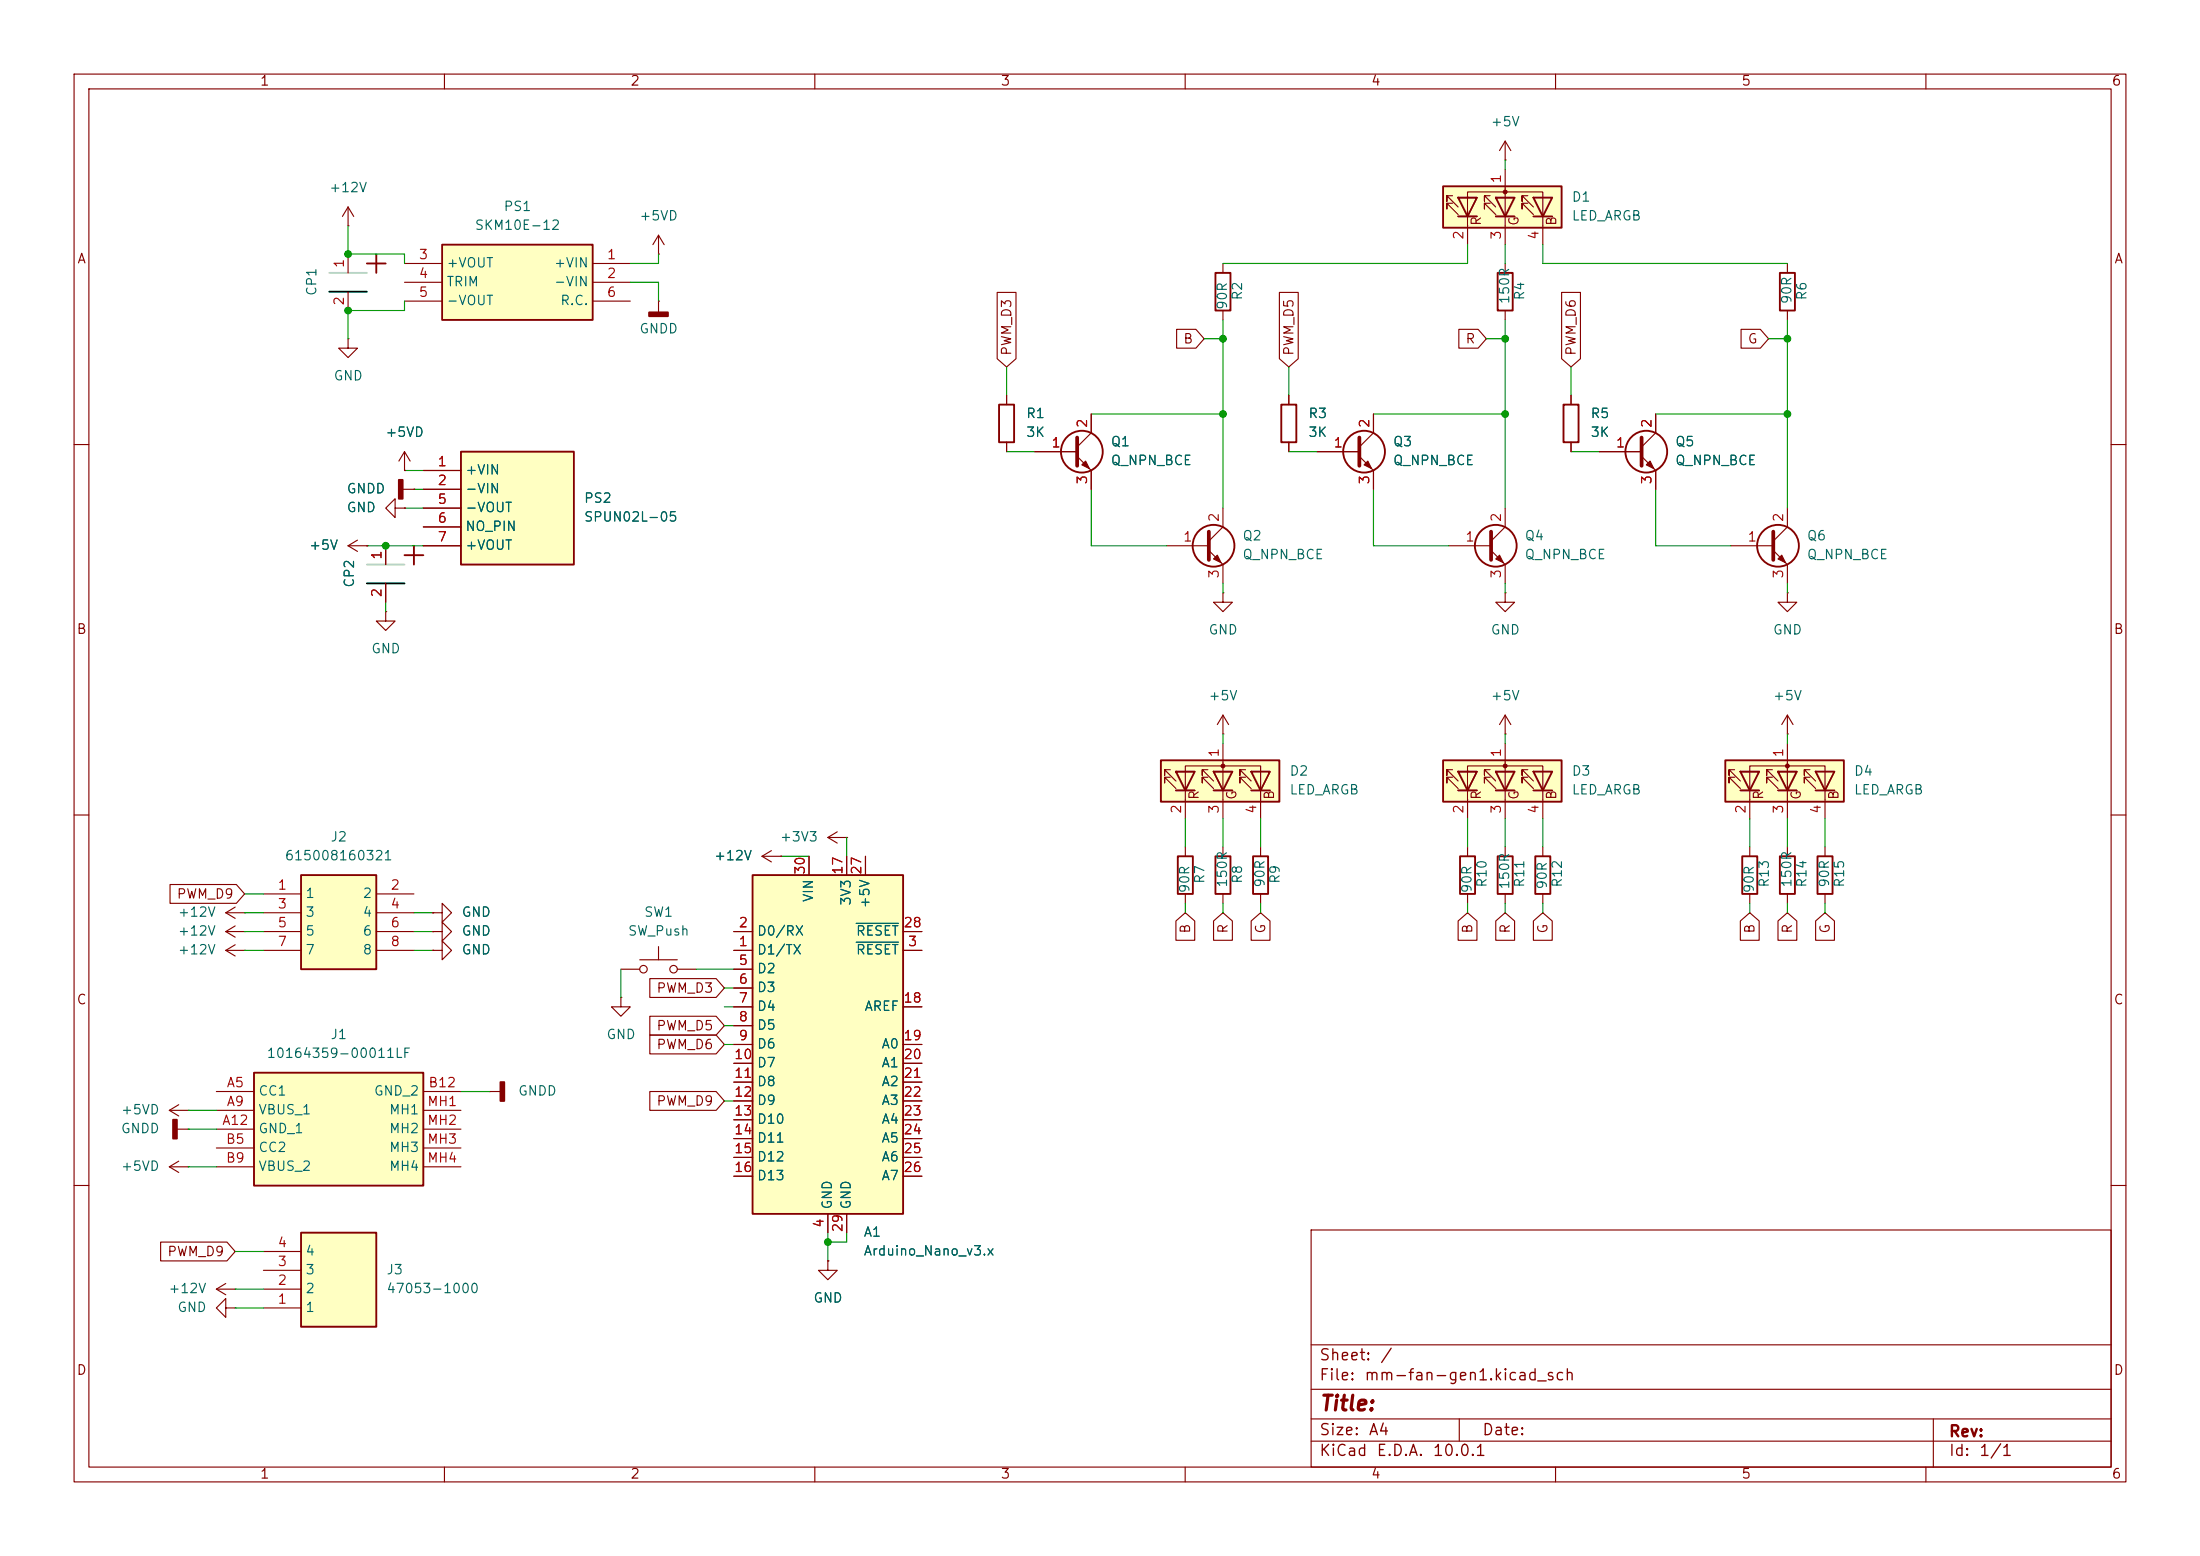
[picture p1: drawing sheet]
<svg xmlns="http://www.w3.org/2000/svg" width="297mm" height="210mm" viewBox="0 0 297 210" stroke-linecap="round" stroke-linejoin="round" font-family="sans-serif">
<g fill="none" stroke="#840000" stroke-width=".15">
<path d="M10 10h277v190h-277zM12 12h273v186h-273zM60 10v2M110 10v2M160 10v2M210 10v2M260 10v2M10 60h2M52.1 73.7v2.5M52.1 78.7v2.6M54.6 63.5h.1M54.6 61l-.8 1.2"/>
<path d="M54.6 61l.8 1.2M54.6 61v2.5M285 60h2M52.1 82.6v1.2h1.2l-1.2 1.3-1.3-1.3h1.3M52.1 82.6h.1M10 110h2M246.4 114.3v1.3M285 110h2M30.5 128.3l1.2 .7M30.5 128.3h2.5M30.5 125.7l1.2 .8M30.5 125.7h2.5"/>
<path d="M30.5 123.2l1.2 .8M30.5 123.2h2.5M31.7 127.5l-1.2 .8M31.7 125l-1.2 .7M31.7 122.4l-1.2 .8M33 128.3h.1M33 125.7h.1M33 123.2h.1M58.4 128.3h1.3v-1.3l1.3 1.3-1.3 1.2v-1.2M58.4 128.3h.1M58.4 125.7h1.3v-1.2l1.3 1.2-1.3 1.3v-1.3M58.4 125.7h.1"/>
<path d="M83.8 134.6v1.3h1.3l-1.3 1.3-1.3-1.3h1.3M83.8 134.6h.1M83.8 130.8h2.6M86.4 129.5h5M88.9 127.8v1.7M91.4 130.8h2.6M246.4 120.7v1.2M22.9 149.9l1.2 .7M22.9 149.9h2.5M22.9 157.5l1.2 .7M22.9 157.5h2.5M23.9 152.4h1.5"/>
<path d="M24.1 149.1l-1.2 .8M24.1 156.7l-1.2 .8M25.4 149.9h.1M25.4 152.4h.1M25.4 157.5h.1M10 160h2M29.2 174l1.3 .8M29.2 174h2.5M30.5 173.2l-1.3 .8M31.7 174h.1M111.8 170.2v1.3h1.2l-1.2 1.2-1.3-1.2h1.3M111.8 170.2h.1"/>
<path d="M177 166h108v32h-108zM285 160h2M60 198v2M110 198v2M160 198v2M177 194.5h108M177 191.5h108M177 187.5h108M177 181.5h108M197 191.5v3M210 198v2M260 198v2"/>
<path d="M261 191.5v6.5"/>
<circle cx="86.9" cy="130.8" r=".51"/>
<circle cx="90.9" cy="130.8" r=".51"/>
</g>
<path d="M54.6 74.9h2.5M55.9 73.7v2.5M245.4 115.6h2v5.1h-2z" fill="none" stroke="#840000" stroke-width=".25"/>
<path d="M49.5 76.2h5.1" fill="none" stroke="#c2c2c2" stroke-width=".25"/>
<path d="M49.5 78.7h5.1" fill="none" stroke="#000" stroke-width=".25"/>
<path d="M23.4 151.1h.5v2.6h-.5z" fill="#840000" stroke="#840000" stroke-width=".25"/>
<path d="M232.9 102.6h16v5.6h-16z" fill="#ffffc2"/>
<path d="M211.1 54.6h2v5.1h-2zM232.9 102.6h16v5.6h-16zM234.9 104.1h2.6l-1.3 2.6zM234.9 106.7h2.6M240 104.1h2.6l-1.3 2.6zM240 106.7h2.6M245.1 104.1h2.5l-1.2 2.6zM245.1 106.7h2.5" fill="none" stroke="#840000" stroke-width=".25"/>
<g fill="none" stroke="#840000" stroke-width=".15">
<path d="M212.1 53.3v1.3M212.1 59.7v1.3M234.2 104.9h-.8v.8v-.8l1.5 1.5M234.2 103.9h-.8v.7v-.7l1.5 1.5M234.9 106.7h2.6M234.9 104.1h.1M234.9 104.1h2.6zM236.2 110.5v-7.1h10.2v7.1M239.3 104.9h-.8v.8v-.8l1.5 1.5M239.3 103.9h-.8v.7v-.7l1.5 1.5M240 106.7h2.6M240 104.1h.1"/>
<path d="M240 104.1h2.6zM241.3 100.3v10.2M244.3 104.9h-.7v.8v-.8l1.5 1.5M244.3 103.9h-.7v.7v-.7l1.5 1.5M66 147.3h.1M66 147.3h1.6"/>
</g>
<circle cx="241.3" cy="103.4" r=".25" fill="#840000" stroke="#840000" stroke-width=".15"/>
<path d="M67.6 146.1h.5v2.5h-.5z" fill="#840000" stroke="#840000" stroke-width=".25"/>
<path d="M40.6 166.4h10.2v12.7h-10.2z" fill="#ffffc2"/>
<path d="M40.6 166.4h10.2v12.7h-10.2z" fill="none" stroke="#840000" stroke-width=".25"/>
<path d="M35.6 176.5h5M35.6 174h5M35.6 171.5h5M35.6 168.9h5" fill="none" stroke="#840000" stroke-width=".15"/>
<path d="M34.3 144.8h22.8v15.2h-22.8z" fill="#ffffc2"/>
<g fill="none" stroke="#840000" stroke-width=".25">
<path d="M173 54.6h2v5.1h-2zM34.3 144.8h22.8v15.2h-22.8z"/>
<circle cx="240" cy="73.7" r="2.82"/>
</g>
<g fill="none" stroke="#840000" stroke-width=".15">
<path d="M174 53.3v1.3M174 59.7v1.3M233.7 73.7h5.7M239.4 74.3l1.9 1.9v2.5M241.3 68.6v2.5l-1.9 1.9M241.3 80v1.3h1.3l-1.3 1.3-1.3-1.3h1.3M241.3 80h.1M241.3 99.1h.1M241.3 96.5l-.8 1.3M241.3 96.5l.8 1.3M241.3 96.5v2.6M58.4 123.2h1.3v-1.3l1.3 1.3-1.3 1.3v-1.3"/>
<path d="M58.4 123.2h.1M29.2 147.3h5.1M29.2 149.9h5.1M29.2 152.4h5.1M29.2 154.9h5.1M29.2 157.5h5.1M57.1 147.3h5.1M57.1 149.9h5.1M57.1 152.4h5.1M57.1 154.9h5.1M57.1 157.5h5.1M30.5 176.5v-1.2l-1.3 1.2 1.3 1.3v-1.3h1.2"/>
<path d="M31.7 176.5h.1"/>
</g>
<path d="M239.4 71.8v3.8" fill="none" stroke="#840000" stroke-width=".51"/>
<path d="M240 75.4l.5-.5 .5 1z" fill="#840000" stroke="#840000" stroke-width=".15"/>
<path d="M40.6 118.1h10.2v12.7h-10.2z" fill="#ffffc2"/>
<path d="M164.1 36.8h2v5.1h-2zM40.6 118.1h10.2v12.7h-10.2zM197.1 115.6h2v5.1h-2zM202.2 115.6h2v5.1h-2zM207.3 115.6h2v5.1h-2zM235.2 115.6h2v5.1h-2z" fill="none" stroke="#840000" stroke-width=".25"/>
<g fill="none" stroke="#840000" stroke-width=".15">
<path d="M165.1 35.6v1.2M165.1 41.9v1.3M102.9 115.6l1.2 .7M102.9 115.6h2.5M104.1 114.8l-1.2 .8M105.4 115.6h.1M111.8 113l1.2 .8M111.8 113h2.5M113 112.3l-1.2 .7M114.3 113h.1M198.1 114.3v1.3M203.2 114.3v1.3"/>
<path d="M208.3 114.3v1.3M236.2 114.3v1.3M35.6 120.7h5M35.6 123.2h5M35.6 125.7h5M35.6 128.3h5M50.8 120.7h5.1M50.8 123.2h5.1M50.8 125.7h5.1M50.8 128.3h5.1M198.1 120.7v1.2M203.2 120.7v1.2"/>
<path d="M208.3 120.7v1.2M236.2 120.7v1.2"/>
</g>
<path d="M101.6 118.1h20.3v45.7h-20.3z" fill="#ffffc2"/>
<g fill="none" stroke="#840000" stroke-width=".25">
<path d="M240.3 36.8h2v5.1h-2zM101.6 118.1h20.3v45.7h-20.3z"/>
<circle cx="222.2" cy="61" r="2.82"/>
</g>
<g fill="none" stroke="#840000" stroke-width=".15">
<path d="M241.3 35.6v1.2M223.5 55.9v2.5l-1.9 1.9M241.3 41.9v1.3M215.9 61h5.7M221.6 61.6l1.9 1.9v2.5M109.2 115.6v2.5M114.3 115.6v2.5M116.8 115.6v2.5M99.1 128.3h2.5M99.1 125.7h2.5M99.1 130.8h2.5M99.1 133.4h2.5"/>
<path d="M99.1 135.9h2.5M99.1 138.4h2.5M121.9 128.3h2.6M121.9 125.7h2.6M121.9 135.9h2.6M99.1 141h2.5M99.1 143.5h2.5M99.1 146.1h2.5M99.1 148.6h2.5M99.1 151.1h2.5M99.1 153.7h2.5M99.1 156.2h2.5"/>
<path d="M99.1 158.8h2.5M121.9 141h2.6M121.9 143.5h2.6M121.9 146.1h2.6M121.9 148.6h2.6M121.9 151.1h2.6M121.9 153.7h2.6M121.9 156.2h2.6M121.9 158.8h2.6M111.8 163.8v2.6M114.3 163.8v2.6"/>
</g>
<path d="M115.6 127.2h5.7M115.6 124.6h5.7" fill="none" stroke="#006464" stroke-width=".15"/>
<path d="M221.6 59.1v3.8" fill="none" stroke="#840000" stroke-width=".51"/>
<path d="M222.8 62.2l.5 1-1.1-.5z" fill="#840000" stroke="#840000" stroke-width=".15"/>
<path d="M194.8 102.6h16v5.6h-16z" fill="#ffffc2"/>
<g fill="none" stroke="#840000" stroke-width=".25">
<path d="M202.2 36.8h2v5.1h-2zM194.8 102.6h16v5.6h-16zM196.8 104.1h2.6l-1.3 2.6zM196.8 106.7h2.6M201.9 104.1h2.6l-1.3 2.6zM201.9 106.7h2.6M207 104.1h2.5l-1.2 2.6zM207 106.7h2.5M240.3 115.6h2v5.1h-2z"/>
<circle cx="201.9" cy="73.7" r="2.82"/>
</g>
<g fill="none" stroke="#840000" stroke-width=".15">
<path d="M203.2 19.1v2.5M203.2 19.1l-.8 1.2M203.2 19.1l.8 1.2M203.2 21.6h.1M203.2 35.6v1.2M203.2 41.9v1.3M195.6 73.7h5.7M201.3 74.3l1.9 1.9v2.5M203.2 68.6v2.5l-1.9 1.9M203.2 99.1h.1M203.2 80v1.3h1.3l-1.3 1.3-1.3-1.3h1.3M203.2 80h.1"/>
<path d="M203.2 96.5v2.6M203.2 96.5l-.8 1.3M203.2 96.5l.8 1.3M196.1 104.9h-.8v.8v-.8l1.5 1.5M196.1 103.9h-.8v.7v-.7l1.5 1.5M196.8 106.7h2.6M196.8 104.1h.1M196.8 104.1h2.6zM198.1 110.5v-7.1h10.2v7.1M201.2 104.9h-.8v.8v-.8l1.5 1.5M201.2 103.9h-.8v.7v-.7l1.5 1.5M201.9 106.7h2.6"/>
<path d="M201.9 104.1h.1M201.9 104.1h2.6zM203.2 100.3v10.2M206.2 104.9h-.7v.8v-.8l1.5 1.5M206.2 103.9h-.7v.7v-.7l1.5 1.5M241.3 114.3v1.3M241.3 120.7v1.2"/>
</g>
<g fill="#840000" stroke="#840000" stroke-width=".15">
<path d="M201.9 75.4l.5-.5 .5 1z"/>
<circle cx="203.2" cy="103.4" r=".25"/>
</g>
<path d="M201.3 71.8v3.8" fill="none" stroke="#840000" stroke-width=".51"/>
<path d="M194.8 25.1h16v5.6h-16z" fill="#ffffc2"/>
<path d="M194.8 25.1h16v5.6h-16zM196.8 26.7h2.6l-1.3 2.5zM196.8 29.2h2.6M201.9 26.7h2.6l-1.3 2.5zM201.9 29.2h2.6M207 26.7h2.5l-1.2 2.5zM207 29.2h2.5" fill="none" stroke="#840000" stroke-width=".25"/>
<g fill="none" stroke="#840000" stroke-width=".15">
<path d="M196.1 27.4h-.8v.8v-.8l1.5 1.6M196.1 26.4h-.8v.8v-.8l1.5 1.5M196.8 29.2h2.6M196.8 26.7h.1M196.8 26.7h2.6zM198.1 33v-7.1h10.2v7.1M201.2 27.4h-.8v.8v-.8l1.5 1.6M201.2 26.4h-.8v.8v-.8l1.5 1.5M201.9 29.2h2.6M201.9 26.7h.1M201.9 26.7h2.6zM203.2 22.9v10.1"/>
<path d="M206.2 27.4h-.7v.8v-.8l1.5 1.6M206.2 26.4h-.7v.8v-.8l1.5 1.5"/>
</g>
<circle cx="203.2" cy="25.9" r=".25" fill="#840000" stroke="#840000" stroke-width=".15"/>
<path d="M59.7 33h20.3v10.2h-20.3z" fill="#ffffc2"/>
<path d="M49.5 35.6h2.6M50.8 34.3v2.5M59.7 33h20.3v10.2h-20.3z" fill="none" stroke="#840000" stroke-width=".25"/>
<g fill="none" stroke="#840000" stroke-width=".15">
<path d="M47 30.5h.1M47 27.9v2.6M47 34.3v2.5M47 39.4v2.5M47 27.9l-.8 1.3M47 27.9l.8 1.3M54.6 35.6h5.1M54.6 38.1h5.1M80 35.6h5.1M80 38.1h5.1M47 45.7v1.3h1.3l-1.3 1.3-1.3-1.3h1.3M47 45.7h.1"/>
<path d="M54.6 40.6h5.1M80 40.6h5.1M47 73.7l1.3 .7M47 73.7h2.5M48.3 72.9l-1.3 .8M49.5 73.7h.1M53.3 68.6v-1.3l-1.2 1.3 1.2 1.3v-1.3h1.3M54.4 66h1.5M54.6 68.6h.1M55.9 66h.1"/>
</g>
<path d="M44.4 36.8h5.1" fill="none" stroke="#c2c2c2" stroke-width=".25"/>
<path d="M44.4 39.4h5.1" fill="none" stroke="#000" stroke-width=".25"/>
<path d="M53.8 64.8h.6v2.5h-.6z" fill="#840000" stroke="#840000" stroke-width=".25"/>
<path d="M62.2 61h15.3v15.2h-15.3z" fill="#ffffc2"/>
<g fill="none" stroke="#840000" stroke-width=".25">
<path d="M134.9 54.6h2v5.1h-2zM62.2 61h15.3v15.2h-15.3zM159 115.6h2v5.1h-2zM164.1 115.6h2v5.1h-2zM169.2 115.6h2v5.1h-2z"/>
<circle cx="146" cy="61" r="2.82"/>
</g>
<g fill="none" stroke="#840000" stroke-width=".15">
<path d="M88.9 34.3h.1M88.9 31.8l-.8 1.2M88.9 31.8l.8 1.2M88.9 31.8v2.5M88.9 40.6h.1M88.9 40.6v1.6M135.9 53.3v1.3M135.9 59.7v1.3M147.3 55.9v2.5l-1.9 1.9M57.1 63.5h5.1M57.1 66h5.1M57.1 68.6h5.1"/>
<path d="M57.1 71.1h5.1M57.1 73.7h5.1M139.7 61h5.7M145.4 61.6l1.9 1.9v2.5M165.1 99.1h.1M165.1 80v1.3h1.3l-1.3 1.3-1.3-1.3h1.3M165.1 80h.1M165.1 96.5v2.6M165.1 96.5l-.8 1.3M165.1 96.5l.8 1.3M160 114.3v1.3M165.1 114.3v1.3"/>
<path d="M170.2 114.3v1.3M160 120.7v1.2M165.1 120.7v1.2M170.2 120.7v1.2"/>
</g>
<path d="M87.6 42.2h2.6v.5h-2.6z" fill="#840000" stroke="#840000" stroke-width=".25"/>
<path d="M145.4 59.1v3.8" fill="none" stroke="#840000" stroke-width=".51"/>
<path d="M146 62.7l.6-.5 .5 1z" fill="#840000" stroke="#840000" stroke-width=".15"/>
<path d="M156.7 102.6h16v5.6h-16z" fill="#ffffc2"/>
<g fill="none" stroke="#840000" stroke-width=".25">
<path d="M156.7 102.6h16v5.6h-16zM158.7 104.1h2.6l-1.3 2.6zM158.7 106.7h2.6M163.8 104.1h2.6l-1.3 2.6zM163.8 106.7h2.6M168.9 104.1h2.5l-1.2 2.6zM168.9 106.7h2.5"/>
<circle cx="163.8" cy="73.7" r="2.82"/>
<circle cx="184.1" cy="61" r="2.82"/>
</g>
<g fill="none" stroke="#840000" stroke-width=".15">
<path d="M134.6 39.5h2.6v8.9l-1.3 1.1-1.3-1.1zM172.7 39.5h2.6v8.9l-1.3 1.1-1.3-1.1zM210.8 39.5h2.6v8.9l-1.3 1.1-1.3-1.1zM135.9 53.3v1.3M135.9 59.7v1.3M147.3 55.9v2.5M158.8 44.4h2.6l1.2 1.3-1.2 1.3h-2.6zM174 53.3v1.3M174 59.7v1.3M185.4 55.9v2.5l-1.9 1.9M196.9 44.4h2.6l1.2 1.3-1.2 1.3h-2.6zM212.1 53.3v1.3"/>
<path d="M212.1 59.7v1.3M223.5 55.9v2.5M235 44.4h2.6l1.2 1.3-1.2 1.3h-2.6zM49.5 73.7h.1M52.1 73.7v2.5M52.1 78.7v2.6M54.6 68.6h.1M54.6 63.5h.1M55.9 66h.1M57.1 73.7h5.1M57.1 63.5h5.1M57.1 66h5.1"/>
<path d="M57.1 68.6h5.1M57.1 71.1h5.1M139.7 61h5.7M147.3 63.5v2.5M157.5 73.7h5.7M163.2 74.3l1.9 1.9v2.5M165.1 68.6v2.5l-1.9 1.9M177.8 61h5.7M183.5 61.6l1.9 1.9v2.5M215.9 61h5.7M223.5 63.5v2.5M23 119.4h8.9l1.1 1.3-1.1 1.2h-8.9z"/>
<path d="M105.4 115.6h.1M109.2 115.6v2.5M114.3 115.6v2.5M116.8 115.6v2.5M158 104.9h-.8v.8v-.8l1.5 1.5M158 103.9h-.8v.7v-.7l1.5 1.5M158.7 106.7h2.6M158.7 104.1h.1M158.7 104.1h2.6zM160 110.5v-7.1h10.2v7.1M163.1 104.9h-.8v.8v-.8l1.5 1.5M163.1 103.9h-.8v.7v-.7l1.5 1.5"/>
<path d="M163.8 106.7h2.6M163.8 104.1h.1M163.8 104.1h2.6zM165.1 100.3v10.2M168.1 104.9h-.7v.8v-.8l1.5 1.5M168.1 103.9h-.7v.7v-.7l1.5 1.5M58.4 128.3h.1M58.4 125.7h.1M58.4 123.2h.1M87.7 132.1h9l1.1 1.3-1.1 1.2h-9zM87.7 137.2h9l1.1 1.2-1.1 1.3h-9zM87.7 139.7h9l1.1 1.3-1.1 1.2h-9z"/>
<path d="M99.1 128.3h2.5M99.1 125.7h2.5M99.1 130.8h2.5M99.1 133.4h2.5M99.1 135.9h2.5M99.1 138.4h2.5M121.9 128.3h2.6M121.9 125.7h2.6M121.9 135.9h2.6M158.7 124.3l1.3-1.1 1.3 1.1v2.6h-2.6zM163.8 124.3l1.3-1.1 1.3 1.1v2.6h-2.6zM168.9 124.3l1.3-1.1 1.3 1.1v2.6h-2.6z"/>
<path d="M196.8 124.3l1.3-1.1 1.3 1.1v2.6h-2.6zM201.9 124.3l1.3-1.1 1.3 1.1v2.6h-2.6zM207 124.3l1.3-1.1 1.3 1.1v2.6h-2.6zM234.9 124.3l1.3-1.1 1.3 1.1v2.6h-2.6zM240 124.3l1.3-1.1 1.3 1.1v2.6h-2.6zM245.1 124.3l1.3-1.1 1.3 1.1v2.6h-2.6zM87.7 147.3h9l1.1 1.3-1.1 1.3h-9zM99.1 141h2.5M99.1 143.5h2.5M99.1 146.1h2.5M99.1 148.6h2.5M99.1 151.1h2.5"/>
<path d="M99.1 153.7h2.5M99.1 156.2h2.5M99.1 158.8h2.5M121.9 141h2.6M121.9 143.5h2.6M121.9 146.1h2.6M121.9 148.6h2.6M121.9 151.1h2.6M121.9 153.7h2.6M121.9 156.2h2.6M121.9 158.8h2.6M21.7 167.6h8.9l1.1 1.3-1.1 1.3h-8.9z"/>
<path d="M111.8 170.2h.1M111.8 163.8v2.6M114.3 163.8v2.6"/>
</g>
<g fill="#840000" stroke="#840000" stroke-width=".15">
<path d="M163.8 75.4l.5-.5 .5 1z"/>
<path d="M184.7 62.2l.5 1-1.1-.5z"/>
<circle cx="165.1" cy="103.4" r=".25"/>
</g>
<path d="M183.5 59.1v3.8M163.2 71.8v3.8" fill="none" stroke="#840000" stroke-width=".51"/>
<g fill="none" stroke="#009600" stroke-width=".15">
<path d="M47 30.5v3.8h7.6v1.3M85.1 38.1h3.8v2.5M88.9 34.3v1.3h-3.8M198.1 33v2.6h-33M203.2 21.6v1.3M203.2 33v2.6M208.3 33v2.6h33M54.6 40.6v1.3h-7.6v3.8M135.9 49.5v3.8M147.3 55.9h17.8M162.6 45.7h2.5M165.1 43.2v25.4"/>
<path d="M174 49.5v3.8M185.4 55.9h17.8M200.7 45.7h2.5M203.2 43.2v25.4M212.1 49.5v3.8M223.5 55.9h17.8M238.8 45.7h2.5M241.3 43.2v25.4M49.5 73.7h7.6M54.6 68.6h2.5M54.6 63.5h2.5M55.9 66h1.2"/>
<path d="M135.9 61h3.8M147.3 66v7.7h10.2M165.1 78.7v1.3M174 61h3.8M185.4 66v7.7h10.2M203.2 78.7v1.3M212.1 61h3.8M223.5 66v7.7h10.2M241.3 78.7v1.3M52.1 81.3v1.3M165.1 99.1v1.2M203.2 99.1v1.2"/>
<path d="M241.3 99.1v1.2M105.4 115.6h3.8M114.3 113v2.6M160 110.5v3.8M165.1 110.5v3.8M170.2 110.5v3.8M198.1 110.5v3.8M203.2 110.5v3.8M208.3 110.5v3.8M236.2 110.5v3.8M241.3 110.5v3.8M246.4 110.5v3.8"/>
<path d="M33 123.2h2.6M33 120.7h2.6M33 125.7h2.6M33 128.3h2.6M55.9 123.2h2.5M55.9 125.7h2.5M55.9 128.3h2.5M83.8 130.8v3.8M94 130.8h5.1M97.8 135.9h1.3M97.8 133.4h1.3M97.8 138.4h1.3"/>
<path d="M160 121.9v1.3M165.1 121.9v1.3M170.2 121.9v1.3M198.1 121.9v1.3M203.2 121.9v1.3M208.3 121.9v1.3M236.2 121.9v1.3M241.3 121.9v1.3M246.4 121.9v1.3M25.4 149.9h3.8M25.4 152.4h3.8M25.4 157.5h3.8"/>
<path d="M62.2 147.3h3.8M97.8 148.6h1.3M97.8 141h1.3M31.7 176.5h3.9M31.7 174h3.9M31.7 168.9h3.9M111.8 166.4v3.8M114.3 166.4v1.2h-2.5"/>
</g>
<path d="M115.6 127.2h5.7M115.6 124.6h5.7" fill="none" stroke="#006464" stroke-width=".15"/>
<g fill="#009600" stroke="#009600" stroke-width=".14">
<circle cx="52.1" cy="73.7" r=".46"/>
<circle cx="241.3" cy="55.9" r=".46"/>
<circle cx="203.2" cy="55.9" r=".46"/>
<circle cx="165.1" cy="45.7" r=".46"/>
<circle cx="203.2" cy="45.7" r=".46"/>
<circle cx="241.3" cy="45.7" r=".46"/>
<circle cx="47" cy="34.3" r=".46"/>
<circle cx="47" cy="41.9" r=".46"/>
<circle cx="165.1" cy="55.9" r=".46"/>
<circle cx="111.8" cy="167.6" r=".46"/>
</g>
<text font-size="2" fill="#840000" x="178" y="190.9">Title:</text>
<g font-size="1.5" fill="#840000">
<text x="178" y="184">Sheet:</text>
<text x="186.2" y="184">/</text>
<text x="178" y="186.7">File:</text>
<text x="184.1" y="186.7">mm-fan-gen1.kicad_sch</text>
<text x="178" y="196.9">KiCad</text>
<text x="178" y="194.1">Size:</text>
<text x="184.7" y="194.1">A4</text>
<text x="185.7" y="196.9">E.D.A.</text>
<text x="193.3" y="196.9">10.0.1</text>
<text x="200" y="194.1">Date:</text>
<text x="263" y="194.3">Rev:</text>
<text x="263" y="196.9">Id:</text>
<text x="267.1" y="196.9">1/1</text>
</g>
<g font-size="1.3" fill="#840000">
<text x="35" y="11.9">1</text>
<text x="85" y="11.9">2</text>
<text x="135" y="11.9">3</text>
<text x="185" y="11.9">4</text>
<text x="235" y="11.9">5</text>
<text x="285" y="11.9">6</text>
<text x="10.3" y="35.9">A</text>
<text x="200.3" y="30.6" transform="rotate(-90 200.3 30.6)">R</text>
<text x="205.3" y="30.6" transform="rotate(-90 205.3 30.6)">G</text>
<text x="210.4" y="30.6" transform="rotate(-90 210.4 30.6)">B</text>
<text x="285.3" y="35.9">A</text>
<text x="159.7" y="46.7">B</text>
<text x="197.8" y="46.7">R</text>
<text x="235.9" y="46.7">G</text>
<text x="136.8" y="48.1" transform="rotate(-90 136.8 48.1)">PWM_D3</text>
<text x="174.9" y="48.1" transform="rotate(-90 174.9 48.1)">PWM_D5</text>
<text x="213" y="48.1" transform="rotate(-90 213 48.1)">PWM_D6</text>
<text x="10.3" y="85.9">B</text>
<text x="285.3" y="85.9">B</text>
<text x="162.2" y="108.1" transform="rotate(-90 162.2 108.1)">R</text>
<text x="167.2" y="108.1" transform="rotate(-90 167.2 108.1)">G</text>
<text x="172.3" y="108.1" transform="rotate(-90 172.3 108.1)">B</text>
<text x="200.3" y="108.1" transform="rotate(-90 200.3 108.1)">R</text>
<text x="205.3" y="108.1" transform="rotate(-90 205.3 108.1)">G</text>
<text x="210.4" y="108.1" transform="rotate(-90 210.4 108.1)">B</text>
<text x="238.4" y="108.1" transform="rotate(-90 238.4 108.1)">R</text>
<text x="243.4" y="108.1" transform="rotate(-90 243.4 108.1)">G</text>
<text x="248.5" y="108.1" transform="rotate(-90 248.5 108.1)">B</text>
<text x="23.8" y="121.6">PWM_D9</text>
<text x="161" y="126.1" transform="rotate(-90 161 126.1)">B</text>
<text x="166.1" y="126.1" transform="rotate(-90 166.1 126.1)">R</text>
<text x="171.1" y="126.1" transform="rotate(-90 171.1 126.1)">G</text>
<text x="199.1" y="126.1" transform="rotate(-90 199.1 126.1)">B</text>
<text x="204.2" y="126.1" transform="rotate(-90 204.2 126.1)">R</text>
<text x="209.2" y="126.1" transform="rotate(-90 209.2 126.1)">G</text>
<text x="237.2" y="126.1" transform="rotate(-90 237.2 126.1)">B</text>
<text x="242.3" y="126.1" transform="rotate(-90 242.3 126.1)">R</text>
<text x="247.3" y="126.1" transform="rotate(-90 247.3 126.1)">G</text>
<text x="10.3" y="135.9">C</text>
<text x="88.5" y="134.3">PWM_D3</text>
<text x="285.3" y="135.9">C</text>
<text x="88.5" y="139.4">PWM_D5</text>
<text x="88.5" y="141.9">PWM_D6</text>
<text x="88.5" y="149.5">PWM_D9</text>
<text x="22.5" y="169.9">PWM_D9</text>
<text x="10.3" y="185.9">D</text>
<text x="285.3" y="185.9">D</text>
<text x="35" y="199.9">1</text>
<text x="85" y="199.9">2</text>
<text x="135" y="199.9">3</text>
<text x="185" y="199.9">4</text>
<text x="235" y="199.9">5</text>
<text x="285" y="199.9">6</text>
</g>
<g font-size="1.3" fill="#006464">
<text x="201.2" y="17.4">+5V</text>
<text x="44.3" y="26.3">+12V</text>
<text x="67.9" y="28.8">PS1</text>
<text x="212.1" y="27.5">D1</text>
<text x="64" y="31.3">SKM10E-12</text>
<text x="86.2" y="30.1">+5VD</text>
<text x="212.1" y="30.1">LED_ARGB</text>
<text x="43" y="40" transform="rotate(-90 43 40)">CP1</text>
<text x="60.2" y="36.4">+VOUT</text>
<text x="60.2" y="39">TRIM</text>
<text x="60.2" y="41.5">-VOUT</text>
<text x="74.7" y="36.4">+VIN</text>
<text x="74.7" y="39">-VIN</text>
<text x="75.5" y="41.5">R.C.</text>
<text x="166" y="41.9" transform="rotate(-90 166 41.9)">90R</text>
<text x="168" y="40.6" transform="rotate(-90 168 40.6)">R2</text>
<text x="204.1" y="41.1" transform="rotate(-90 204.1 41.1)">150R</text>
<text x="206.1" y="40.6" transform="rotate(-90 206.1 40.6)">R4</text>
<text x="242.2" y="41.1" transform="rotate(-90 242.2 41.1)">90R</text>
<text x="244.2" y="40.6" transform="rotate(-90 244.2 40.6)">R6</text>
<text x="86.2" y="45.3">GNDD</text>
<text x="45" y="51.7">GND</text>
<text x="51.9" y="59.3">+5VD</text>
<text x="138.4" y="56.7">R1</text>
<text x="138.4" y="59.3">3K</text>
<text x="176.5" y="56.7">R3</text>
<text x="176.5" y="59.3">3K</text>
<text x="214.6" y="56.7">R5</text>
<text x="214.6" y="59.3">3K</text>
<text x="62.7" y="64.4">+VIN</text>
<text x="149.9" y="63.1">Q_NPN_BCE</text>
<text x="149.9" y="60.6">Q1</text>
<text x="188" y="63.1">Q_NPN_BCE</text>
<text x="188" y="60.6">Q3</text>
<text x="226.1" y="63.1">Q_NPN_BCE</text>
<text x="226.1" y="60.6">Q5</text>
<text x="46.7" y="69.4">GND</text>
<text x="46.7" y="66.9">GNDD</text>
<text x="62.7" y="66.9">-VIN</text>
<text x="62.7" y="69.4">-VOUT</text>
<text x="62.7" y="72">NO_PIN</text>
<text x="78.7" y="68.2">PS2</text>
<text x="78.7" y="70.7">SPUN02L-05</text>
<text x="41.6" y="74.5">+5V</text>
<text x="62.7" y="74.5">+VOUT</text>
<text x="167.6" y="75.8">Q_NPN_BCE</text>
<text x="167.6" y="73.3">Q2</text>
<text x="205.7" y="75.8">Q_NPN_BCE</text>
<text x="205.7" y="73.3">Q4</text>
<text x="243.8" y="75.8">Q_NPN_BCE</text>
<text x="243.8" y="73.3">Q6</text>
<text x="48.1" y="79.4" transform="rotate(-90 48.1 79.4)">CP2</text>
<text x="50" y="88.5">GND</text>
<text x="163.1" y="86">GND</text>
<text x="201.2" y="86">GND</text>
<text x="239.3" y="86">GND</text>
<text x="163.1" y="94.8">+5V</text>
<text x="201.2" y="94.8">+5V</text>
<text x="239.3" y="94.8">+5V</text>
<text x="174" y="105">D2</text>
<text x="174" y="107.5">LED_ARGB</text>
<text x="212.1" y="105">D3</text>
<text x="212.1" y="107.5">LED_ARGB</text>
<text x="250.2" y="105">D4</text>
<text x="250.2" y="107.5">LED_ARGB</text>
<text x="44.5" y="113.9">J2</text>
<text x="105.2" y="113.9">+3V3</text>
<text x="38.4" y="116.4">615008160321</text>
<text x="96.3" y="116.4">+12V</text>
<text x="162.9" y="119.4" transform="rotate(-90 162.9 119.4)">R7</text>
<text x="166" y="119.9" transform="rotate(-90 166 119.9)">150R</text>
<text x="168" y="119.4" transform="rotate(-90 168 119.4)">R8</text>
<text x="171" y="119.9" transform="rotate(-90 171 119.9)">90R</text>
<text x="173.1" y="119.4" transform="rotate(-90 173.1 119.4)">R9</text>
<text x="201" y="119.9" transform="rotate(-90 201 119.9)">R10</text>
<text x="206.1" y="119.9" transform="rotate(-90 206.1 119.9)">R11</text>
<text x="211.2" y="119.9" transform="rotate(-90 211.2 119.9)">R12</text>
<text x="239.1" y="119.9" transform="rotate(-90 239.1 119.9)">R13</text>
<text x="242.2" y="119.9" transform="rotate(-90 242.2 119.9)">150R</text>
<text x="244.2" y="119.9" transform="rotate(-90 244.2 119.9)">R14</text>
<text x="247.2" y="119.9" transform="rotate(-90 247.2 119.9)">90R</text>
<text x="249.3" y="119.9" transform="rotate(-90 249.3 119.9)">R15</text>
<text x="23.9" y="124.1">+12V</text>
<text x="41.1" y="121.5">1</text>
<text x="41.1" y="124.1">3</text>
<text x="48.9" y="121.5">2</text>
<text x="48.9" y="124.1">4</text>
<text x="62.2" y="124.1">GND</text>
<text x="86.9" y="124.1">SW1</text>
<text x="110.1" y="121.8" transform="rotate(-90 110.1 121.8)">VIN</text>
<text x="115.2" y="122.3" transform="rotate(-90 115.2 122.3)">3V3</text>
<text x="117.7" y="122.7" transform="rotate(-90 117.7 122.7)">+5V</text>
<text x="160.9" y="120.6" transform="rotate(-90 160.9 120.6)">90R</text>
<text x="199" y="120.6" transform="rotate(-90 199 120.6)">90R</text>
<text x="204.1" y="120.1" transform="rotate(-90 204.1 120.1)">150R</text>
<text x="209.1" y="120.1" transform="rotate(-90 209.1 120.1)">90R</text>
<text x="237.1" y="120.6" transform="rotate(-90 237.1 120.6)">90R</text>
<text x="23.9" y="129.1">+12V</text>
<text x="23.9" y="126.6">+12V</text>
<text x="41.1" y="126.6">5</text>
<text x="41.1" y="129.1">7</text>
<text x="48.9" y="126.6">6</text>
<text x="48.9" y="129.1">8</text>
<text x="62.2" y="129.1">GND</text>
<text x="62.2" y="126.6">GND</text>
<text x="84.7" y="126.6">SW_Push</text>
<text x="102.1" y="129.1">D1/TX</text>
<text x="102.1" y="126.6">D0/RX</text>
<text x="102.1" y="131.7">D2</text>
<text x="115.5" y="129.1">RESET</text>
<text x="115.5" y="126.6">RESET</text>
<text x="102.1" y="134.2">D3</text>
<text x="102.1" y="136.8">D4</text>
<text x="116.6" y="136.8">AREF</text>
<text x="35.9" y="143.1">10164359-00011LF</text>
<text x="44.5" y="140.6">J1</text>
<text x="81.8" y="140.6">GND</text>
<text x="102.1" y="139.3">D5</text>
<text x="102.1" y="141.8">D6</text>
<text x="118.9" y="141.8">A0</text>
<text x="34.8" y="148.2">CC1</text>
<text x="50.4" y="148.2">GND_2</text>
<text x="69.9" y="148.2">GNDD</text>
<text x="102.1" y="144.4">D7</text>
<text x="102.1" y="146.9">D8</text>
<text x="102.1" y="149.5">D9</text>
<text x="118.9" y="144.4">A1</text>
<text x="118.9" y="146.9">A2</text>
<text x="118.9" y="149.5">A3</text>
<text x="16.2" y="150.7">+5VD</text>
<text x="16.2" y="153.3">GNDD</text>
<text x="34.8" y="150.7">VBUS_1</text>
<text x="34.8" y="153.3">GND_1</text>
<text x="34.8" y="155.8">CC2</text>
<text x="52.4" y="150.7">MH1</text>
<text x="52.4" y="153.3">MH2</text>
<text x="52.4" y="155.8">MH3</text>
<text x="102.1" y="152">D10</text>
<text x="102.1" y="154.5">D11</text>
<text x="118.9" y="152">A4</text>
<text x="118.9" y="154.5">A5</text>
<text x="16.2" y="158.3">+5VD</text>
<text x="34.8" y="158.3">VBUS_2</text>
<text x="52.4" y="158.3">MH4</text>
<text x="102.1" y="157.1">D12</text>
<text x="102.1" y="159.6">D13</text>
<text x="118.9" y="157.1">A6</text>
<text x="118.9" y="159.6">A7</text>
<text x="112.6" y="163.3" transform="rotate(-90 112.6 163.3)">GND</text>
<text x="115.2" y="163.3" transform="rotate(-90 115.2 163.3)">GND</text>
<text x="116.5" y="167.2">A1</text>
<text x="41.1" y="172.3">3</text>
<text x="41.1" y="169.8">4</text>
<text x="52.1" y="172.3">J3</text>
<text x="116.5" y="169.8">Arduino_Nano_v3.x</text>
<text x="22.6" y="174.9">+12V</text>
<text x="23.9" y="177.4">GND</text>
<text x="41.1" y="177.4">1</text>
<text x="41.1" y="174.9">2</text>
<text x="52.1" y="174.9">47053-1000</text>
<text x="109.7" y="176.1">GND</text>
</g>
<g font-size="1.3" fill="#a90000">
<text x="202.9" y="24.8" transform="rotate(-90 202.9 24.8)">1</text>
<text x="56.4" y="35.3">3</text>
<text x="81.8" y="35.3">1</text>
<text x="197.9" y="32.5" transform="rotate(-90 197.9 32.5)">2</text>
<text x="202.9" y="32.5" transform="rotate(-90 202.9 32.5)">3</text>
<text x="208" y="32.5" transform="rotate(-90 208 32.5)">4</text>
<text x="46.7" y="41.3" transform="rotate(-90 46.7 41.3)">2</text>
<text x="46.7" y="36.3" transform="rotate(-90 46.7 36.3)">1</text>
<text x="56.4" y="37.8">4</text>
<text x="56.4" y="40.4">5</text>
<text x="81.8" y="37.8">2</text>
<text x="81.8" y="40.4">6</text>
<text x="147.1" y="57.9" transform="rotate(-90 147.1 57.9)">2</text>
<text x="185.2" y="57.9" transform="rotate(-90 185.2 57.9)">2</text>
<text x="223.3" y="57.9" transform="rotate(-90 223.3 57.9)">2</text>
<text x="59" y="63.2">1</text>
<text x="59" y="65.8">2</text>
<text x="141.9" y="60.7">1</text>
<text x="147.1" y="65.5" transform="rotate(-90 147.1 65.5)">3</text>
<text x="180" y="60.7">1</text>
<text x="185.2" y="65.5" transform="rotate(-90 185.2 65.5)">3</text>
<text x="218.1" y="60.7">1</text>
<text x="223.3" y="65.5" transform="rotate(-90 223.3 65.5)">3</text>
<text x="59" y="68.3">5</text>
<text x="59" y="70.9">6</text>
<text x="164.8" y="70.6" transform="rotate(-90 164.8 70.6)">2</text>
<text x="202.9" y="70.6" transform="rotate(-90 202.9 70.6)">2</text>
<text x="241" y="70.6" transform="rotate(-90 241 70.6)">2</text>
<text x="51.8" y="75.6" transform="rotate(-90 51.8 75.6)">1</text>
<text x="59" y="73.4">7</text>
<text x="159.6" y="73.4">1</text>
<text x="197.7" y="73.4">1</text>
<text x="235.8" y="73.4">1</text>
<text x="51.8" y="80.7" transform="rotate(-90 51.8 80.7)">2</text>
<text x="164.8" y="78.2" transform="rotate(-90 164.8 78.2)">3</text>
<text x="202.9" y="78.2" transform="rotate(-90 202.9 78.2)">3</text>
<text x="241" y="78.2" transform="rotate(-90 241 78.2)">3</text>
<text x="164.8" y="102.3" transform="rotate(-90 164.8 102.3)">1</text>
<text x="202.9" y="102.3" transform="rotate(-90 202.9 102.3)">1</text>
<text x="241" y="102.3" transform="rotate(-90 241 102.3)">1</text>
<text x="159.8" y="109.9" transform="rotate(-90 159.8 109.9)">2</text>
<text x="164.8" y="109.9" transform="rotate(-90 164.8 109.9)">3</text>
<text x="169.9" y="109.9" transform="rotate(-90 169.9 109.9)">4</text>
<text x="197.9" y="109.9" transform="rotate(-90 197.9 109.9)">2</text>
<text x="202.9" y="109.9" transform="rotate(-90 202.9 109.9)">3</text>
<text x="208" y="109.9" transform="rotate(-90 208 109.9)">4</text>
<text x="236" y="109.9" transform="rotate(-90 236 109.9)">2</text>
<text x="241" y="109.9" transform="rotate(-90 241 109.9)">3</text>
<text x="246.1" y="109.9" transform="rotate(-90 246.1 109.9)">4</text>
<text x="109" y="118.2" transform="rotate(-90 109 118.2)">30</text>
<text x="114" y="118.2" transform="rotate(-90 114 118.2)">17</text>
<text x="116.6" y="118.2" transform="rotate(-90 116.6 118.2)">27</text>
<text x="37.4" y="120.4">1</text>
<text x="37.4" y="122.9">3</text>
<text x="37.4" y="125.5">5</text>
<text x="52.6" y="120.4">2</text>
<text x="52.6" y="122.9">4</text>
<text x="52.6" y="125.5">6</text>
<text x="99.6" y="125.5">2</text>
<text x="121.9" y="125.5">28</text>
<text x="37.4" y="128">7</text>
<text x="52.6" y="128">8</text>
<text x="99.6" y="128">1</text>
<text x="99.6" y="130.6">5</text>
<text x="122.5" y="128">3</text>
<text x="99.6" y="133.1">6</text>
<text x="99.6" y="135.6">7</text>
<text x="121.9" y="135.6">18</text>
<text x="99" y="143.3">10</text>
<text x="99.6" y="138.2">8</text>
<text x="99.6" y="140.7">9</text>
<text x="121.9" y="140.7">19</text>
<text x="121.9" y="143.3">20</text>
<text x="30.5" y="147.1">A5</text>
<text x="30.5" y="149.6">A9</text>
<text x="57.6" y="149.6">MH1</text>
<text x="57.7" y="147.1">B12</text>
<text x="99" y="145.8">11</text>
<text x="99" y="148.3">12</text>
<text x="121.9" y="145.8">21</text>
<text x="121.9" y="148.3">22</text>
<text x="29.9" y="152.1">A12</text>
<text x="30.4" y="154.7">B5</text>
<text x="57.6" y="152.1">MH2</text>
<text x="57.6" y="154.7">MH3</text>
<text x="99" y="150.9">13</text>
<text x="99" y="153.4">14</text>
<text x="99" y="156">15</text>
<text x="121.9" y="150.9">23</text>
<text x="121.9" y="153.4">24</text>
<text x="121.9" y="156">25</text>
<text x="30.4" y="157.2">B9</text>
<text x="57.6" y="157.2">MH4</text>
<text x="99" y="158.5">16</text>
<text x="121.9" y="158.5">26</text>
<text x="111.5" y="165.8" transform="rotate(-90 111.5 165.8)">4</text>
<text x="114" y="166.4" transform="rotate(-90 114 166.4)">29</text>
<text x="37.4" y="173.7">2</text>
<text x="37.4" y="171.2">3</text>
<text x="37.4" y="168.7">4</text>
<text x="37.4" y="176.3">1</text>
</g>
</svg>
